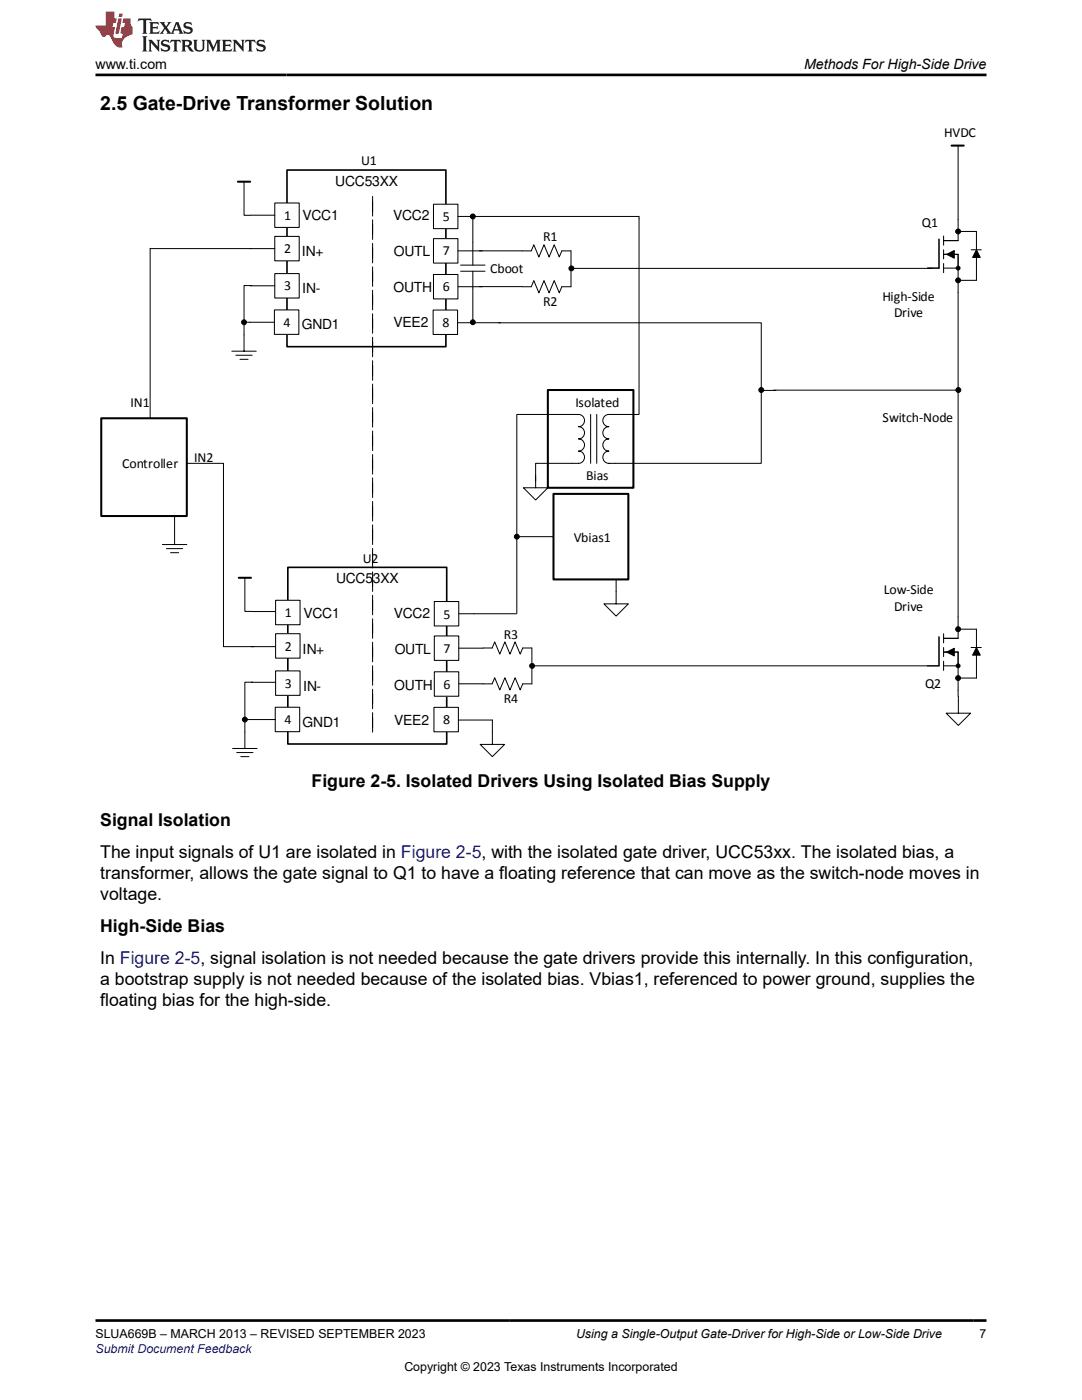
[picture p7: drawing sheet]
<svg xmlns="http://www.w3.org/2000/svg" width="216mm" height="279mm" viewBox="0 0 216 279" stroke-linecap="round" stroke-linejoin="round" font-family="sans-serif">
<path d="M20.2 83.5h17.1v19.5h-17.1z" fill="none" stroke="#000" stroke-width=".41"/>
<g fill="none" stroke="#000" stroke-width=".2">
<path d="M190.9 29.1h.3v18.9h-2.9M95.6 50.1h10.4l.5-1.2 1 2.4 1-2.4 1.1 2.4 1-2.4 1 2.4 .5-1.2h1.8v7.1h-1.8l-.5 1.2-1-2.4-1 2.4-1.1-2.4-1 2.4-1-2.4-.5 1.2h-10.4M187.4 47.7v5.8h-2.3M188.3 50.8h2.9v76.6h-2.9M188.3 47.1v1.8M188.3 49.9v1.8M188.3 52.6v1.8M188.4 53.5h2.8M188.9 50.8l1.5-.8v1.5zM191.2 46.2h3.6v9.7h-3.6M193.8 49.9h2M194.8 49.9l.8 1.5h-1.5z"/>
<path d="M191.2 77.6v.3h-36.9M32.4 108.7h4.9M33.2 109.5h3.3M34 110.3h1.6M34.8 103v5.7M187.4 127.1v5.8h-2.3M188.3 130.1h2.9v12.2M188.3 126.5v1.8M188.3 129.2v1.9M188.3 132v1.8M188.4 132.9h2.8M188.9 130.1l1.5-.7v1.5z"/>
<path d="M191.2 125.6h3.6v9.7h-3.6M193.8 129.2h2M194.8 129.2l.8 1.5h-1.5zM188.8 142.3h4.9l-2.5 2.5z"/>
<circle cx="114" cy="53.6" r=".49"/>
<circle cx="191.2" cy="46.2" r=".49"/>
<circle cx="191.2" cy="55.9" r=".49"/>
<circle cx="56" cy="64.6" r=".49"/>
<circle cx="191.2" cy="77.8" r=".49"/>
<circle cx="191.2" cy="135.3" r=".49"/>
<circle cx="191.2" cy="125.6" r=".49"/>
</g>
<g fill="#000">
<path d="M188.9 50.8l1.5-.8v1.5zM194.8 49.9l.8 1.5h-1.5zM188.9 130.1l1.5-.7v1.5zM194.8 129.2l.8 1.5h-1.5z"/>
<circle cx="114" cy="53.6" r=".49"/>
<circle cx="191.2" cy="46.2" r=".49"/>
<circle cx="191.2" cy="53.5" r=".49"/>
<circle cx="191.2" cy="55.9" r=".49"/>
<circle cx="56" cy="64.6" r=".49"/>
<circle cx="191.2" cy="77.8" r=".49"/>
<circle cx="191.2" cy="132.9" r=".49"/>
<circle cx="191.2" cy="135.3" r=".49"/>
<circle cx="191.2" cy="125.6" r=".49"/>
</g>
<path d="M57.3 33.9h31.7v35.3h-31.7z" fill="none" stroke="#000" stroke-width=".33"/>
<path d="M54.8 40.5h4.9v4.9h-4.9z" fill-rule="evenodd" fill="#fff"/>
<path d="M54.8 40.5h4.9v4.9h-4.9z" fill="none" stroke="#000" stroke-width=".2"/>
<path d="M54.8 47.2h4.9v4.9h-4.9z" fill-rule="evenodd" fill="#fff"/>
<path d="M54.8 47.2h4.9v4.9h-4.9z" fill="none" stroke="#000" stroke-width=".2"/>
<path d="M54.8 54.6h4.9v4.9h-4.9z" fill-rule="evenodd" fill="#fff"/>
<path d="M54.8 54.6h4.9v4.9h-4.9z" fill="none" stroke="#000" stroke-width=".2"/>
<path d="M54.8 61.9h4.8v4.8h-4.8z" fill-rule="evenodd" fill="#fff"/>
<path d="M49.9 42.9h4.9M49.9 57h4.9M49.9 49.6h4.9M54.8 61.9h4.8v4.8h-4.8z" fill="none" stroke="#000" stroke-width=".2"/>
<path d="M86.5 40.8h4.9v4.8h-4.9z" fill-rule="evenodd" fill="#fff"/>
<path d="M86.5 40.8h4.9v4.8h-4.9z" fill="none" stroke="#000" stroke-width=".2"/>
<path d="M86.5 47.6h4.9v4.9h-4.9z" fill-rule="evenodd" fill="#fff"/>
<path d="M86.5 47.6h4.9v4.9h-4.9z" fill="none" stroke="#000" stroke-width=".2"/>
<path d="M86.5 54.8h4.9v4.9h-4.9z" fill-rule="evenodd" fill="#fff"/>
<path d="M86.5 54.8h4.9v4.9h-4.9z" fill="none" stroke="#000" stroke-width=".2"/>
<path d="M86.4 61.9h4.9v4.9h-4.9z" fill-rule="evenodd" fill="#fff"/>
<g fill="none" stroke="#000" stroke-width=".2">
<path d="M48.7 36.3v6.7h1.2M30 49.5v33.9M30 49.6h20.1M50.3 57h-1.6v7.3h6.1M91.4 43.2h36.1M91.4 57.2h4.9M91.4 50.1h4.9M91.9 52.9h4.9M91.9 54.1h4.9M94.3 43.2v9.7M94.3 54.1v10.2M114 53.6h72"/>
<path d="M127.5 43.2v.5M46.3 70.1h4.8M47.1 70.9h3.2M47.9 71.7h1.6M48.7 64.4v5.7M86.4 61.9h4.9v4.9h-4.9zM91.3 64.4h8.6M99.5 64.4h52.4v13.5h2.9M37.3 92.5h7.3v36.6h6.1"/>
<circle cx="94.3" cy="43.2" r=".49"/>
<circle cx="48.7" cy="64.3" r=".49"/>
<circle cx="94.3" cy="64.3" r=".49"/>
<circle cx="56.2" cy="143.9" r=".49"/>
</g>
<path d="M47.5 36.3h2.4M189.9 29.1h2.4" fill="none" stroke="#000" stroke-width=".41"/>
<g fill="#000">
<circle cx="94.3" cy="43.2" r=".49"/>
<circle cx="48.7" cy="64.3" r=".49"/>
<circle cx="94.3" cy="64.3" r=".49"/>
<circle cx="56.2" cy="143.9" r=".49"/>
</g>
<path d="M57.4 113.2h31.7v35.3h-31.7z" fill="none" stroke="#000" stroke-width=".33"/>
<path d="M55 119.8h4.9v4.9h-4.9z" fill-rule="evenodd" fill="#fff"/>
<path d="M55 119.8h4.9v4.9h-4.9z" fill="none" stroke="#000" stroke-width=".2"/>
<path d="M55 126.5h4.9v4.8h-4.9z" fill-rule="evenodd" fill="#fff"/>
<path d="M55 126.5h4.9v4.8h-4.9z" fill="none" stroke="#000" stroke-width=".2"/>
<path d="M55 133.9h4.9v4.9h-4.9z" fill-rule="evenodd" fill="#fff"/>
<path d="M55 133.9h4.9v4.9h-4.9z" fill="none" stroke="#000" stroke-width=".2"/>
<path d="M54.9 141.1h4.9v4.9h-4.9z" fill-rule="evenodd" fill="#fff"/>
<path d="M50.1 122h4.9M50.1 136.2h4.9M50.1 129.1h4.9M54.9 141.1h4.9v4.9h-4.9z" fill="none" stroke="#000" stroke-width=".2"/>
<path d="M86.7 120h4.8v4.9h-4.8z" fill-rule="evenodd" fill="#fff"/>
<path d="M86.7 120h4.8v4.9h-4.8z" fill="none" stroke="#000" stroke-width=".2"/>
<path d="M86.7 126.9h4.8v4.9h-4.8z" fill-rule="evenodd" fill="#fff"/>
<path d="M86.7 126.9h4.8v4.9h-4.8z" fill="none" stroke="#000" stroke-width=".2"/>
<path d="M86.7 134.1h4.8v4.8h-4.8z" fill-rule="evenodd" fill="#fff"/>
<path d="M86.7 134.1h4.8v4.8h-4.8z" fill="none" stroke="#000" stroke-width=".2"/>
<path d="M86.6 141.2h4.9v4.8h-4.9z" fill-rule="evenodd" fill="#fff"/>
<g fill="none" stroke="#000" stroke-width=".2">
<path d="M127.5 43.7v39h-6a1.22 1.22 0 0 0-1.2 1.2 1.22 1.22 0 0 0 1.2 1.3 1.22 1.22 0 0 0-1.2 1.2 1.22 1.22 0 0 0 1.2 1.2 1.22 1.22 0 0 0-1.2 1.2 1.22 1.22 0 0 0 1.2 1.2 1.22 1.22 0 0 0-1.2 1.2 1.22 1.22 0 0 0 1.2 1.3h30.4v-14.7M104.4 97.3h4.9l-2.4 2.5zM106.9 96v-3.5h8.5a1.22 1.22 0 0 0 1.2-1.3 1.22 1.22 0 0 0-1.2-1.2 1.22 1.22 0 0 0 1.2-1.2 1.22 1.22 0 0 0-1.2-1.2 1.22 1.22 0 0 0 1.2-1.2 1.22 1.22 0 0 0-1.2-1.2 1.22 1.22 0 0 0 1.2-1.3 1.22 1.22 0 0 0-1.2-1.2h-12.3v24.4M106.9 94.9v2.4M117.9 82.7v9.8M119.1 82.7v9.8M48.9 115.3v6.7h1.2M103.1 107.1h7.3M103.1 107.1v15.2M122.9 115.6v4.9M50.4 136.2h-1.5v7.6M91.5 122.5h11.6"/>
<path d="M91.5 129.4h4.9M96.4 129.3h1.8l.5-1.2 1 2.4 1-2.4 1.1 2.4 1-2.4 1 2.4 .5-1.2h1.8v7.2h-1.8l-.5 1.2-1-2.4-1 2.4-1.1-2.4-1 2.4-1-2.4-.5 1.2h-6.7M106.2 132.9h78.9M120.5 120.5h4.9l-2.5 2.5zM46.4 149.4h4.9M47.2 150.2h3.3M48 151h1.7M48.9 143.6h6M48.9 143.7v5.7M86.6 141.2h4.9v4.8h-4.9zM91.5 143.7h6.7M95.8 148.6h4.9l-2.5 2.4z"/>
<path d="M98.2 143.7v4.9"/>
<circle cx="151.9" cy="77.8" r=".49"/>
<circle cx="103.1" cy="107.1" r=".49"/>
<circle cx="106.2" cy="132.9" r=".49"/>
<circle cx="48.9" cy="143.6" r=".49"/>
</g>
<path d="M109.3 77.8h17.1v19.5h-17.1zM110.4 98.6h15v17h-15zM47.6 115.3h2.5" fill="none" stroke="#000" stroke-width=".41"/>
<g fill="#000">
<circle cx="151.9" cy="77.8" r=".49"/>
<circle cx="103.1" cy="107.1" r=".49"/>
<circle cx="106.2" cy="132.9" r=".49"/>
<circle cx="48.9" cy="143.6" r=".49"/>
</g>
<path d="M74.3 38.8v107.3z" fill="none" stroke="#000" stroke-width=".2" stroke-dasharray="2.9 1.8"/>
<path d="M27.7 3.7l-.2 .6 .5-.3h.6v.2v2.2l-.2 .3h1l-.2-.3v-2.2v-.2h.5l.5 .3-.1-.6zM29.8 4.4l.2 .4v1.6l-.2 .3h1.9l.1-.6a1.08 1.08 0 0 1-1.3 .2v-.6h.6l.4 .1v-.6l-.4 .2h-.6v-.6l.2-.1a1 1 0 0 1 1 .3l-.1-.6zM31.8 4.4l1 1.2-1 1.1h.9l-.2-.2 .4-.7 .5 .7-.2 .2h1.6l-.2-.2 .1-.4h1l.1 .4-.1 .2h.9l-.2-.3-.8-2h-.5l-1 2.2-.8-1.1 .9-1.1h-.8l.2 .2-.5 .7-.3-.7 .1-.2zM35.2 4.8l.4 1h-.8zM36.8 4.6a.65 .65 0 0 0-.2 .7 .65 .65 0 0 0 .6 .4l.7 .2 .1 .2a.79 .79 0 0 1-.7 .4 .79 .79 0 0 1-.7-.5l.1 .7 .2-.1a.93 .93 0 0 0 1.1 .1 .93 .93 0 0 0 .4-.9 1.46 1.46 0 0 0-1.2-.6l-.1-.4a1.09 1.09 0 0 1 1.2 .2l-.2-.6-.1 .1-.6-.1zM28.4 7.2l.2 .4v2.3l-.2 .4h1l-.2-.4v-2.3l.2-.4zM29.6 7.9l.2 .4v1.6l-.2 .4h.8l-.3-.4v-1.4l1.7 1.8v-2l.2-.4h-.8l.2 .3 .1 1.1-1.2-1.4zM32.3 8.1a.65 .65 0 0 0-.2 .7 .65 .65 0 0 0 .7 .4l.6 .2 .1 .3a.79 .79 0 0 1-.7 .3 .79 .79 0 0 1-.7-.5l.1 .8 .2-.1a.93 .93 0 0 0 1.1 0 .93 .93 0 0 0 .4-.9 1.46 1.46 0 0 0-1.2-.6l-.1-.4a1.09 1.09 0 0 1 1.2 .2l-.2-.6-.1 .1-.6-.1zM34.1 7.9l-.1 .7a.63 .63 0 0 1 .7-.4l.1 1.7-.3 .4h1l-.2-.4v-1.7a.66 .66 0 0 1 .8 .4l-.1-.7zM36.2 7.9l.2 .4v1.6l-.2 .4h.9l-.2-.2v-.8l.5 .1 .1 .1a.79 .79 0 0 0 1.2 .7l-1-1a.61 .61 0 0 0 .6-.6 .61 .61 0 0 0-.5-.6zM36.9 8.3l.2-.1a.47 .47 0 0 1 .5 .1 .47 .47 0 0 1 .1 .5l-.2 .2h-.6zM38.5 7.9l.2 .3a2.27 2.27 0 0 0 .4 1.9 1.04 1.04 0 0 0 1.7-.6v-1.3l.2-.3h-.8l.2 .4v1.2a.6 .6 0 0 1-.6 .5 .6 .6 0 0 1-.6-.5v-1.2l.3-.4zM41.1 7.9l.2 .4v1.6l-.2 .4h.7l-.2-.4v-1.5l.9 1.9 .8-1.9v1.5l-.2 .4h1l-.3-.4v-1.6l.3-.4h-.8l-.7 1.6-.7-1.6zM44.3 7.9l.2 .4v1.6l-.2 .4h1.9l.1-.6a1.09 1.09 0 0 1-1.3 .1v-.6h.6l.4 .2v-.7l-.4 .2h-.6v-.5l.2-.2a1.01 1.01 0 0 1 1 .3l-.1-.6zM46.4 7.9l.3 .4v1.6l-.3 .4h.8l-.2-.4v-1.4l1.6 1.8v-2l.2-.4h-.7l.2 .3v1.1l-1.2-1.4zM49 7.9l-.1 .7a.63 .63 0 0 1 .8-.4v1.7l-.3 .4h1l-.2-.4v-1.7a.66 .66 0 0 1 .8 .4l-.1-.7zM51.4 8.1a.65 .65 0 0 0-.2 .7 .65 .65 0 0 0 .6 .4l.6 .2 .2 .3a.79 .79 0 0 1-.8 .3 .79 .79 0 0 1-.6-.5l.1 .8 .2-.1a.93 .93 0 0 0 1 0 .93 .93 0 0 0 .5-.9 1.46 1.46 0 0 0-1.3-.6l-.1-.4a1.09 1.09 0 0 1 1.3 .2l-.2-.6-.2 .1-.5-.1z" fill="#231f20"/>
<path d="M21.1 2.3v2.8h-2.1l.1 .4 .9 .9a.95 .95 0 0 0 .9 .9 .59 .59 0 0 1 .6-.3 .59 .59 0 0 1 .5 .3l.4 .8a1.59 1.59 0 0 0 2.1 1.3 1.61 1.61 0 0 1 1-2.2l1-.4-.1-1.4a1.59 1.59 0 0 1-.4-1.7h-1.4l-.2 .9h.5l-.1 .8h-.5l-.2 1v.3h.4l-.2 .9h-.6a.73 .73 0 0 1-1.1-.6l.3-1.6h-.5l.2-.8h.5l.2-.9h-.5v-1.4zM23.6 3.7l-.6 3h.7l.6-3zM23.8 2.7l-.1 .7h.7l.1-.7z" fill="#ed1c24"/>
<path d="M19 15h177.8M19 263.5h177.8" fill="none" stroke="#000" stroke-width=".53"/>
<text font-size="3.9" x="20" y="22">2.5 Gate-Drive Transformer Solution</text>
<g font-size="3.5">
<text x="62.2" y="157.1">Figure 2-5. Isolated Drivers Using Isolated Bias Supply</text>
<text x="20" y="164.9">Signal Isolation</text>
<text x="20" y="171.2">The input signals of U1 are isolated in Figure 2-5, with the isolated gate driver, UCC53xx. The isolated bias, a</text>
<text x="20" y="175.5">transformer, allows the gate signal to Q1 to have a floating reference that can move as the switch-node moves in</text>
<text x="20" y="179.7">voltage.</text>
<text x="20" y="186">High-Side Bias</text>
<text x="20" y="192.4">In Figure 2-5, signal isolation is not needed because the gate drivers provide this internally. In this configuration,</text>
<text x="20" y="196.6">a bootstrap supply is not needed because of the isolated bias. Vbias1, referenced to power ground, supplies the</text>
<text x="20" y="200.9">floating bias for the high-side.</text>
</g>
<g font-size="2.8">
<text x="19" y="13.8">www.ti.com</text>
<text x="160.5" y="13.8">Methods For High-Side Drive</text>
<text x="188.4" y="27.4">HVDC</text>
<text x="72.1" y="33">U1</text>
<text x="66.9" y="37.1">UCC53XX</text>
<text x="56.7" y="43.8">1</text>
<text x="60.4" y="44">VCC1</text>
<text x="78.4" y="43.9">VCC2</text>
<text x="88.4" y="44.1">5</text>
<text x="184" y="45.4">Q1</text>
<text x="56.7" y="50.5">2</text>
<text x="60.2" y="51.2">IN+</text>
<text x="78.6" y="51.2">OUTL</text>
<text x="88.4" y="51">7</text>
<text x="108.4" y="48.1">R1</text>
<text x="56.7" y="57.9">3</text>
<text x="60.3" y="58.5">IN-</text>
<text x="78.5" y="58.3">OUTH</text>
<text x="88.4" y="58.1">6</text>
<text x="97.8" y="54.6">Cboot</text>
<text x="56.6" y="65.2">4</text>
<text x="60.2" y="65.6">GND1</text>
<text x="78.5" y="65.3">VEE2</text>
<text x="88.3" y="65.2">8</text>
<text x="108.4" y="61">R2</text>
<text x="176.1" y="60">High-Side</text>
<text x="178.4" y="63.3">Drive</text>
<text x="26.1" y="81.2">IN1</text>
<text x="114.8" y="81.2">Isolated</text>
<text x="176.1" y="84.2">Switch-Node</text>
<text x="24.4" y="93.4">Controller</text>
<text x="38.8" y="92.2">IN2</text>
<text x="117" y="95.8">Bias</text>
<text x="72.4" y="112.3">U2</text>
<text x="114.5" y="108.1">Vbias1</text>
<text x="67.1" y="116.4">UCC53XX</text>
<text x="176.3" y="118.6">Low-Side</text>
<text x="56.8" y="123.2">1</text>
<text x="60.5" y="123.3">VCC1</text>
<text x="78.6" y="123.3">VCC2</text>
<text x="88.5" y="123.4">5</text>
<text x="178.4" y="121.9">Drive</text>
<text x="56.8" y="129.9">2</text>
<text x="60.4" y="130.5">IN+</text>
<text x="78.8" y="130.5">OUTL</text>
<text x="88.5" y="130.3">7</text>
<text x="100.6" y="127.4">R3</text>
<text x="56.8" y="137.3">3</text>
<text x="60.5" y="137.8">IN-</text>
<text x="78.7" y="137.7">OUTH</text>
<text x="88.5" y="137.5">6</text>
<text x="184.6" y="137.3">Q2</text>
<text x="100.6" y="140.3">R4</text>
<text x="56.8" y="144.6">4</text>
<text x="60.4" y="145">GND1</text>
<text x="78.7" y="144.6">VEE2</text>
<text x="88.5" y="144.6">8</text>
</g>
<g font-size="2.5">
<text x="19" y="267.1">SLUA669B – MARCH 2013 – REVISED SEPTEMBER 2023</text>
<text x="114.9" y="267.1">Using a Single-Output Gate-Driver for High-Side or Low-Side Drive</text>
<text x="195.5" y="267.1">7</text>
<text x="80.7" y="273.5">Copyright © 2023 Texas Instruments Incorporated</text>
</g>
<text font-size="2.5" fill="#00f" x="19" y="270">Submit Document Feedback</text>
</svg>
